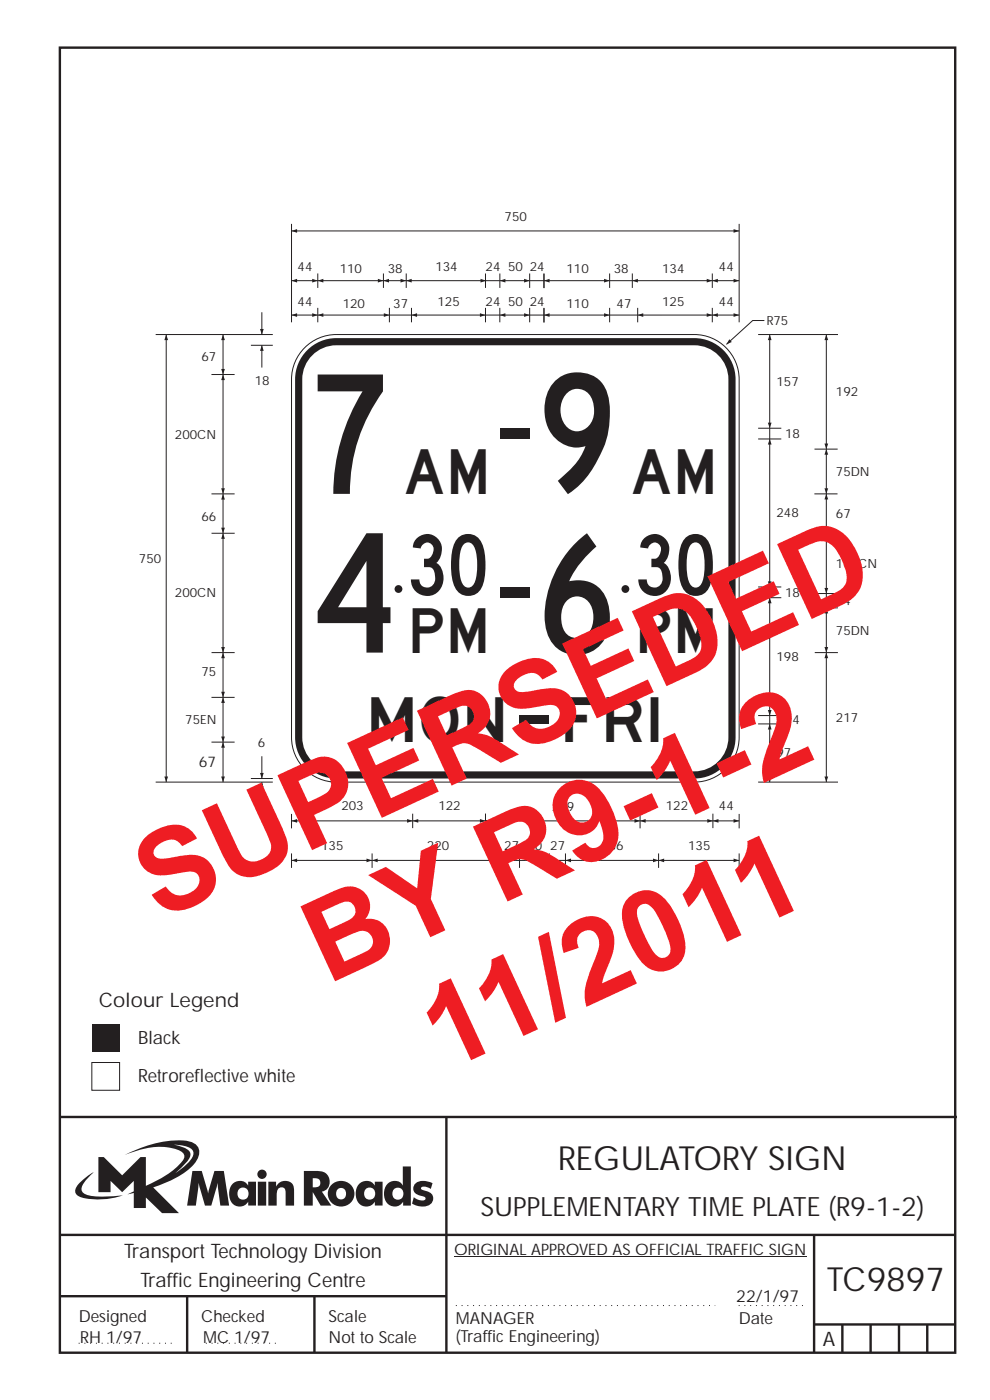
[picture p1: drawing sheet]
<svg xmlns="http://www.w3.org/2000/svg" width="210mm" height="297mm" viewBox="0 0 210 297" stroke-linecap="round" stroke-linejoin="round" font-family="sans-serif">
<g fill="none" stroke="#231f20" stroke-width=".51">
<path d="M12.7 10.1h189.9v276.9h-189.9zM12.7 237h190.3M94.7 236.9v50.1M12.7 262h190M12.7 275h82M39.7 275v12M66.7 275v12M172.7 262v25M172.7 281h30M178.7 281v6M184.7 281v6M190.7 281v6"/>
<path d="M196.7 281v6"/>
</g>
<path d="M96.7 277h55M156.7 277h14M16.7 285h20.3M43.7 285h15" fill="none" stroke="#231f20" stroke-width=".21" stroke-dasharray=".2 1" stroke-linecap="butt"/>
<path d="M36.9 242.8a5.8 5.8 0 0 1 3.8 1.1 1.58 1.58 0 0 1-.2 2.1l-1.1 1.2-2.2 1.7 .9-.8a6.4 6.4 0 0 0 2.3-3.2 2.42 2.42 0 0 0-2.2-1.7zM20.9 245.5v7.4h2.6v-2.4l2.4 2.4 2.5-2.4v2.3l-1.4 .6 1.4-.3v3.2h2.5v-2.2l3.5 3.3h3.6l-5.5-5.5a20.1 20.1 0 0 0 8.6-4.9 3.1 3.1 0 0 0 .8-3.8 3.9 3.9 0 0 0-3.1-1.2 25.2 25.2 0 0 0-12.4 3 16.2 16.2 0 0 1 11.2-1.1 1.56 1.56 0 0 1 1.4 1.9 17.8 17.8 0 0 1-8.1 5.8v-6.1h-1.1l-3.9 3.9-3.9-3.9zM16.9 250.9a1.81 1.81 0 0 0-.6 2.6 10 10 0 0 0 5.8 .9l2-.2 2-.6a22.2 22.2 0 0 1-7.7-.1 1.33 1.33 0 0 1-.8-2.2l.9-1.3 1.4-1.3-1.4 .9zM66.3 250a1.13 1.13 0 0 1 1.3 .1 1.13 1.13 0 0 1 .3 1.2 1.26 1.26 0 0 1-1.6 .6zM64.5 248.4v7.4h1.8v-2.9l1.7 2.9h2.3l-2-3a2.25 2.25 0 0 0 1.6-2.7 2.25 2.25 0 0 0-2.6-1.7zM69.6 253.3a2.8 2.8 0 0 0 5.6 0 2.8 2.8 0 0 0-5.6 0zM71.7 252.3a1.15 1.15 0 0 1 1.7 1 1.15 1.15 0 0 1-1.7 1 1.47 1.47 0 0 1 0-2zM76.3 251.1a3.2 3.2 0 0 0 .4 4.6 2.13 2.13 0 0 0 2.8-.7v.8h1.7v-5.1h-1.7v.9a2.06 2.06 0 0 0-3.2-.5zM77.7 252.2a1.23 1.23 0 0 1 1.7 .3 1.23 1.23 0 0 1-.3 1.7 1.23 1.23 0 0 1-1.7-.2 1.55 1.55 0 0 1 .3-1.8zM85.4 247.5l.1 4.1a2.16 2.16 0 0 0-2.4-1 2.16 2.16 0 0 0-1.6 2 2.52 2.52 0 0 0 2.7 3.3 2.12 2.12 0 0 0 1.3-.9v.8h1.7v-8.3zM83.7 252.2a1.24 1.24 0 0 1 1.9 1.1 1.24 1.24 0 0 1-1.9 1 1.47 1.47 0 0 1 0-2.1zM88.2 251a1.52 1.52 0 0 0-.4 1.7 1.52 1.52 0 0 0 1.4 1 .97 .97 0 0 1 1.1 .6 1.3 1.3 0 0 1-1.8 .1l-.7-.4-.4 1.4a3.8 3.8 0 0 0 3.9 .1 1.56 1.56 0 0 0 .5-1.7 1.56 1.56 0 0 0-1.3-1.1 1.24 1.24 0 0 1-1.2-.6 1.2 1.2 0 0 1 1.7-.1l.4 .3 .4-1.3a3.7 3.7 0 0 0-3.6 0zM40.8 248.4l-1.1 7.4h1.8l.6-4.8 1.4 4.8h1.3l1.4-4.8 .5 4.8h1.9l-1.1-7.4h-2l-1.4 4.8-1.3-4.8zM49.4 251.1a3.2 3.2 0 0 0 .4 4.6 2.12 2.12 0 0 0 2.9-.7v.8h1.6v-5.1h-1.7v.9a2.06 2.06 0 0 0-3.2-.5zM50.8 252.2a1.25 1.25 0 0 1 1.9 1 1.25 1.25 0 0 1-1.9 1.1 1.48 1.48 0 0 1 0-2.1zM54.7 250.7v5.1h1.8v-5.1zM54.6 249.1a1 1 0 0 0 2 0 1 1 0 0 0-2 0zM56.9 250.7v5.1h1.8a5.4 5.4 0 0 1 .3-3.6 .91 .91 0 0 1 1.2-.2 .91 .91 0 0 1 .4 1.1v2.7h1.8v-2.9a2 2 0 0 0-1.4-2.4 2 2 0 0 0-2.4 1.2v-1z" fill-rule="evenodd" fill="#231f20"/>
<path d="M96.3 266.7h74.7" fill="none" stroke="#231f20" stroke-width=".21"/>
<path d="M19.5 225.4h5.9v5.9h-5.9z" fill-rule="evenodd" fill="#fff" stroke="#231f20" stroke-width=".21"/>
<g fill="#231f20">
<path d="M19.5 217.2h5.9v5.9h-5.9z" fill-rule="evenodd"/>
<path d="M65.2 74.3a8.7 8.7 0 0 1 6.1-2.6h76a8.8 8.8 0 0 1 8.7 8.8v75.9a8.8 8.8 0 0 1-8.7 8.8h-76a8.8 8.8 0 0 1-8.7-8.8v-75.9a8.7 8.7 0 0 1 2.6-6.2z" fill-rule="evenodd"/>
</g>
<path d="M65 73.4a9.5 9.5 0 0 1 6.3-2.4h76a9.5 9.5 0 0 1 9.5 9.5v75.9a9.5 9.5 0 0 1-9.5 9.5h-76a9.5 9.5 0 0 1-9.5-9.5v-75.9a9.5 9.5 0 0 1 3.2-7.1z" fill="none" stroke="#231f20" stroke-width=".21"/>
<path d="M66.6 75a7.2 7.2 0 0 1 4.7-1.7h76a7.2 7.2 0 0 1 7.2 7.2v75.9a7.2 7.2 0 0 1-7.2 7.3h-76a7.2 7.2 0 0 1-7.2-7.3v-75.9a7.2 7.2 0 0 1 2.5-5.5z" fill-rule="evenodd" fill="#fff"/>
<path d="M61.8 49h95" fill="none" stroke="#231f20" stroke-width=".21"/>
<g fill="#231f20">
<path d="M61.8 49l1.2-.4v.8z"/>
<path d="M155.6 48.6l1.2 .4-1.2 .4z"/>
<path d="M110.2 151.8h6.3v1.8h-6.3z" fill-rule="evenodd"/>
<path d="M106 90.9h6.4v2.2h-6.4z" fill-rule="evenodd"/>
<path d="M106 124.5h6.4v2.3h-6.4z" fill-rule="evenodd"/>
<circle cx="132.7" cy="125" r=".83"/>
<circle cx="84.5" cy="125" r=".83"/>
</g>
<path d="M162.1 68h-2.4l-5.6 5.1" fill="none" stroke="#231f20" stroke-width=".21"/>
<path d="M154.7 72l.5 .6-1.1 .5z" fill="#231f20"/>
<path d="M163.3 153.6v12.3" fill="none" stroke="#231f20" stroke-width=".21"/>
<g fill="#231f20">
<path d="M162.9 164.8h.8l-.4 1.1z"/>
<path d="M163.3 153.6l.4 1.2h-.8z"/>
</g>
<path d="M175.3 138.5v27.4" fill="none" stroke="#231f20" stroke-width=".21"/>
<g fill="#231f20">
<path d="M174.9 164.8h.8l-.4 1.1z"/>
<path d="M175.3 138.5l.4 1.1h-.8z"/>
</g>
<path d="M175.3 129v9.5" fill="none" stroke="#231f20" stroke-width=".21"/>
<g fill="#231f20">
<path d="M174.9 137.3h.8l-.4 1.2z"/>
<path d="M175.3 129l.4 1.1h-.8z"/>
</g>
<path d="M175.3 113.3v15.7" fill="none" stroke="#231f20" stroke-width=".21"/>
<g fill="#231f20">
<path d="M174.9 124.7h.8l-.4 1.2z"/>
<path d="M175.3 113.3l.4 1.1h-.8z"/>
</g>
<path d="M175.3 104.8v8.5" fill="none" stroke="#231f20" stroke-width=".21"/>
<g fill="#231f20">
<path d="M174.9 112.1h.8l-.4 1.2z"/>
<path d="M175.3 104.8l.4 1.2h-.8z"/>
</g>
<path d="M175.3 95.3v9.5" fill="none" stroke="#231f20" stroke-width=".21"/>
<g fill="#231f20">
<path d="M174.9 103.6h.8l-.4 1.2z"/>
<path d="M175.3 95.3l.4 1.2h-.8z"/>
</g>
<path d="M175.3 71v24.3" fill="none" stroke="#231f20" stroke-width=".21"/>
<g fill="#231f20">
<path d="M174.9 94.1h.8l-.4 1.2z"/>
<path d="M175.3 71l.4 1.2h-.8z"/>
</g>
<path d="M163.3 126.8v25" fill="none" stroke="#231f20" stroke-width=".21"/>
<g fill="#231f20">
<path d="M162.9 150.6h.8l-.4 1.2z"/>
<path d="M163.3 126.8l.4 1.2h-.8z"/>
</g>
<path d="M163.3 71v22.1M163.3 124.5v2.3M163.3 151.8v1.8" fill="none" stroke="#231f20" stroke-width=".21"/>
<g fill="#231f20">
<path d="M162.9 89.7h.8l-.4 1.2z"/>
<path d="M163.3 71l.4 1.2h-.8z"/>
</g>
<path d="M163.3 93.1v31.4" fill="none" stroke="#231f20" stroke-width=".21"/>
<g fill="#231f20">
<path d="M162.9 123.4h.8l-.4 1.1z"/>
<path d="M163.3 93.1l.4 1.2h-.8z"/>
</g>
<g fill="none" stroke="#231f20" stroke-width=".21">
<path d="M61.8 66.8h5.6M160.8 71h17M160.8 93.1h4.9M160.8 90.9h4.9M172.8 95.3h4.9M172.8 104.8h4.9M172.8 113.3h4.9M160.8 124.5h4.9M160.8 126.8h4.9M172.8 138.5h4.9M172.8 129h4.9M172.8 125.9h4.9"/>
<path d="M160.8 153.6h4.9M160.8 151.8h4.9M160.8 165.9h17"/>
</g>
<g fill="#231f20">
<path d="M61.8 66.8l1.2-.3v.7z"/>
<path d="M66.2 66.5l1.2 .3-1.2 .4z"/>
</g>
<path d="M61.8 59.6h5.6" fill="none" stroke="#231f20" stroke-width=".21"/>
<g fill="#231f20">
<path d="M61.8 59.6l1.2-.4v.7z"/>
<path d="M66.2 59.2l1.2 .4-1.2 .3z"/>
</g>
<path d="M81.3 59.6h4.8M82.6 66.8h4.7" fill="none" stroke="#231f20" stroke-width=".21"/>
<g fill="#231f20">
<path d="M81.3 59.6l1.2-.4v.7z"/>
<path d="M85 59.2l1.1 .4-1.1 .3z"/>
</g>
<path d="M103 59.6h3M103 66.8h9.4" fill="none" stroke="#231f20" stroke-width=".21"/>
<g fill="#231f20">
<path d="M106 66.8l1.2-.3v.7z"/>
<path d="M111.2 66.5l1.2 .3-1.2 .4z"/>
</g>
<path d="M106 59.6h6.4" fill="none" stroke="#231f20" stroke-width=".21"/>
<g fill="#231f20">
<path d="M106 59.6l1.2-.4v.7z"/>
<path d="M111.2 59.2l1.2 .4-1.2 .3z"/>
</g>
<path d="M115.4 66.8h13.9" fill="none" stroke="#231f20" stroke-width=".21"/>
<g fill="#231f20">
<path d="M115.4 66.8l1.2-.3v.7z"/>
<path d="M128.1 66.5l1.2 .3-1.2 .4z"/>
</g>
<path d="M115.4 59.6h13.9" fill="none" stroke="#231f20" stroke-width=".21"/>
<g fill="#231f20">
<path d="M115.4 59.6l1.2-.4v.7z"/>
<path d="M128.1 59.2l1.2 .4-1.2 .3z"/>
</g>
<path d="M112.4 59.6h3M129.3 59.6h4.8M67.4 66.8h15.2M112.4 66.8h3M129.3 66.8h6" fill="none" stroke="#231f20" stroke-width=".21"/>
<g fill="#231f20">
<path d="M67.4 66.8l1.2-.3v.7z"/>
<path d="M81.4 66.5l1.2 .3-1.2 .4z"/>
</g>
<path d="M67.4 59.6h13.9" fill="none" stroke="#231f20" stroke-width=".21"/>
<g fill="#231f20">
<path d="M67.4 59.6l1.2-.4v.7z"/>
<path d="M80.2 59.2l1.1 .4-1.1 .3z"/>
</g>
<path d="M151.1 66.8h5.7" fill="none" stroke="#231f20" stroke-width=".21"/>
<g fill="#231f20">
<path d="M151.1 66.8l1.2-.3v.7z"/>
<path d="M155.6 66.5l1.2 .3-1.2 .4z"/>
</g>
<path d="M151.1 59.6h5.7" fill="none" stroke="#231f20" stroke-width=".21"/>
<g fill="#231f20">
<path d="M151.1 59.6l1.2-.4v.7z"/>
<path d="M155.6 59.2l1.2 .4-1.2 .3z"/>
</g>
<path d="M151.1 66.8h-15.8" fill="none" stroke="#231f20" stroke-width=".21"/>
<g fill="#231f20">
<path d="M135.3 66.8l1.2-.3v.7z"/>
<path d="M149.9 66.5l1.2 .3-1.2 .4z"/>
</g>
<path d="M134.1 59.6h17" fill="none" stroke="#231f20" stroke-width=".21"/>
<g fill="#231f20">
<path d="M134.1 59.6l1.2-.4v.7z"/>
<path d="M149.9 59.2l1.2 .4-1.2 .3z"/>
</g>
<path d="M87.3 66.8h15.7" fill="none" stroke="#231f20" stroke-width=".21"/>
<g fill="#231f20">
<path d="M87.3 66.8l1.2-.3v.7z"/>
<path d="M101.8 66.5l1.2 .3-1.2 .4z"/>
</g>
<path d="M86.1 59.6h17" fill="none" stroke="#231f20" stroke-width=".21"/>
<g fill="#231f20">
<path d="M86.1 59.6l1.2-.4v.7z"/>
<path d="M101.9 59.2l1.2 .4-1.2 .3z"/>
</g>
<g fill="none" stroke="#231f20" stroke-width=".21">
<path d="M61.8 47.5v20.9M67.4 58v3.1M81.3 58v3.1M86.2 58v3.1M103 58v3.1M106 58v3.1M112.4 58v3.1M115.4 58v3.1M129.3 58v3.1M134.1 58v3.1M151.1 58v3.1M156.8 47.5v20.9"/>
<path d="M35.3 71v94.9M67.4 65.3v3.1M82.6 65.3v3.1M87.3 65.3v3.1M103 65.3v3.1M106 65.3v3.1M112.4 65.3v3.1M115.4 65.3v3.1M129.3 65.3v3.1M135.3 65.3v3.1M151.1 65.3v3.1"/>
</g>
<g fill="#231f20">
<path d="M34.9 164.8h.8l-.4 1.1z"/>
<path d="M35.3 71l.4 1.2h-.8z"/>
</g>
<path d="M33 71h24.9M53.2 73.3h4.7M33 165.9h24.9M53.2 165.2h4.7M55.5 160.4v4.8" fill="none" stroke="#231f20" stroke-width=".21"/>
<path d="M55.2 164h.7l-.4 1.2z" fill="#231f20"/>
<path d="M55.5 66.3v4.7" fill="none" stroke="#231f20" stroke-width=".21"/>
<path d="M55.2 69.8h.7l-.4 1.2z" fill="#231f20"/>
<path d="M55.5 165.9v4.8" fill="none" stroke="#231f20" stroke-width=".21"/>
<path d="M55.5 165.9l.4 1.2h-.7z" fill="#231f20"/>
<path d="M55.5 73.3v4.7" fill="none" stroke="#231f20" stroke-width=".21"/>
<path d="M55.5 73.3l.4 1.1h-.7z" fill="#231f20"/>
<path d="M47.3 157.5v8.4" fill="none" stroke="#231f20" stroke-width=".21"/>
<g fill="#231f20">
<path d="M46.9 164.8h.8l-.4 1.1z"/>
<path d="M47.3 157.5l.4 1.1h-.8z"/>
</g>
<path d="M47.3 138.5v9.5" fill="none" stroke="#231f20" stroke-width=".21"/>
<g fill="#231f20">
<path d="M46.9 146.8h.8l-.4 1.2z"/>
<path d="M47.3 138.5l.4 1.1h-.8z"/>
</g>
<path d="M47.3 79.5v25.3" fill="none" stroke="#231f20" stroke-width=".21"/>
<g fill="#231f20">
<path d="M46.9 103.6h.8l-.4 1.2z"/>
<path d="M47.3 79.5l.4 1.1h-.8z"/>
</g>
<path d="M47.3 71v8.5" fill="none" stroke="#231f20" stroke-width=".21"/>
<g fill="#231f20">
<path d="M46.9 78.3h.8l-.4 1.2z"/>
<path d="M47.3 71l.4 1.2h-.8z"/>
</g>
<path d="M47.3 104.8v8.3" fill="none" stroke="#231f20" stroke-width=".21"/>
<g fill="#231f20">
<path d="M46.9 112h.8l-.4 1.1z"/>
<path d="M47.3 104.8l.4 1.2h-.8z"/>
</g>
<path d="M47.3 113.1v25.4" fill="none" stroke="#231f20" stroke-width=".21"/>
<g fill="#231f20">
<path d="M46.9 137.3h.8l-.4 1.2z"/>
<path d="M47.3 113.1l.4 1.2h-.8z"/>
</g>
<path d="M47.3 148v9.5" fill="none" stroke="#231f20" stroke-width=".21"/>
<g fill="#231f20">
<path d="M46.9 156.3h.8l-.4 1.2z"/>
<path d="M47.3 148l.4 1.1h-.8z"/>
</g>
<path d="M44.9 79.5h4.9M44.9 104.8h4.9M44.9 113.1h4.9M44.9 138.5h4.9M44.9 148h4.9M44.9 157.5h4.9M61.8 174.2h25.7" fill="none" stroke="#231f20" stroke-width=".21"/>
<g fill="#231f20">
<path d="M61.8 174.2l1.2-.4v.8z"/>
<path d="M86.4 173.8l1.1 .4-1.1 .4z"/>
</g>
<path d="M61.8 182.5h17.1" fill="none" stroke="#231f20" stroke-width=".21"/>
<g fill="#231f20">
<path d="M61.8 182.5l1.2-.3v.7z"/>
<path d="M77.8 182.2l1.1 .3-1.1 .4z"/>
</g>
<path d="M151.2 174.2h5.6" fill="none" stroke="#231f20" stroke-width=".21"/>
<g fill="#231f20">
<path d="M151.2 174.2l1.2-.4v.8z"/>
<path d="M155.6 173.8l1.2 .4-1.2 .4z"/>
</g>
<path d="M139.7 182.5h17.1" fill="none" stroke="#231f20" stroke-width=".21"/>
<g fill="#231f20">
<path d="M139.7 182.5l1.2-.3v.7z"/>
<path d="M155.6 182.2l1.2 .3-1.2 .4z"/>
</g>
<path d="M87.5 174.2h15.5" fill="none" stroke="#231f20" stroke-width=".21"/>
<g fill="#231f20">
<path d="M87.5 174.2l1.2-.4v.8z"/>
<path d="M101.8 173.8l1.2 .4-1.2 .4z"/>
</g>
<path d="M135.8 174.2h15.4" fill="none" stroke="#231f20" stroke-width=".21"/>
<g fill="#231f20">
<path d="M135.8 174.2l1.2-.4v.8z"/>
<path d="M150 173.8l1.2 .4-1.2 .4z"/>
</g>
<path d="M78.9 182.5h27.9" fill="none" stroke="#231f20" stroke-width=".21"/>
<g fill="#231f20">
<path d="M78.9 182.5l1.2-.3v.7z"/>
<path d="M105.6 182.2l1.2 .3-1.2 .4z"/>
</g>
<path d="M103 174.2h32.8M106.8 182.5h13.2" fill="none" stroke="#231f20" stroke-width=".21"/>
<g fill="#231f20">
<path d="M103 174.2l1.2-.4v.8z"/>
<path d="M134.6 173.8l1.2 .4-1.2 .4z"/>
</g>
<path d="M120 182.5h19.7" fill="none" stroke="#231f20" stroke-width=".21"/>
<g fill="#231f20">
<path d="M120 182.5l1.1-.3v.7z"/>
<path d="M138.5 182.2l1.2 .3-1.2 .4z"/>
</g>
<g fill="none" stroke="#231f20" stroke-width=".21">
<path d="M61.8 172.7v3M87.5 172.6v3.1M103 172.6v3.1M135.8 172.7v3M151.2 172.6v3.1M156.8 172.7v3M61.8 181.1v3M78.9 181.1v3M106.8 181.1v3M110.2 181.1v3M116.5 181.1v3M120 181.1v3"/>
<path d="M139.7 181.1v3M156.8 181.1v3"/>
</g>
<g font-size="25.3" fill="#231f20">
<text x="67.4" y="104.8">7</text>
<text x="115.5" y="104.8">9</text>
<text x="67.4" y="138.5">4</text>
<text x="115.5" y="138.5">6</text>
</g>
<g font-size="24.4" fill="#ee1d23">
<text x="33.8" y="195.4" transform="rotate(-25 33.8 195.4)">SUPERSEDED</text>
<text x="69.5" y="208.9" transform="rotate(-25 69.5 208.9)">BY R9-1-2</text>
<text x="94.3" y="227.6" transform="rotate(-25 94.3 227.6)">11/2011</text>
</g>
<g font-size="12.7" fill="#231f20">
<text x="87.2" y="126.2">30</text>
<text x="135.4" y="126.2">30</text>
</g>
<g font-size="9.5" fill="#231f20">
<text x="86.1" y="104.8">AM</text>
<text x="134.2" y="104.8">AM</text>
<text x="87.6" y="138.5">PM</text>
<text x="135.8" y="138.5">PM</text>
<text x="78.8" y="157.5">MON</text>
<text x="120" y="157.5">FRI</text>
</g>
<g font-size="7.1" fill="#231f20">
<text x="118.4" y="248.2">REGULATORY SIGN</text>
<text x="175.4" y="274">TC9897</text>
</g>
<text font-size="5.6" fill="#231f20" x="101.9" y="258">SUPPLEMENTARY TIME PLATE (R9-1-2)</text>
<g font-size="4.2" fill="#231f20">
<text x="21" y="213.7">Colour Legend</text>
<text x="26.4" y="267">Transport Technology Division</text>
<text x="29.8" y="273.1">Traffic Engineering Centre</text>
<text x="174.5" y="285.5">A</text>
</g>
<g font-size="3.9" fill="#231f20">
<text x="29.3" y="221.4">Black</text>
<text x="29.3" y="229.6">Retroreflective white</text>
</g>
<g font-size="3.5" fill="#231f20">
<text x="16.7" y="280.4">Designed</text>
<text x="42.7" y="280.4">Checked</text>
<text x="69.7" y="280.4">Scale</text>
<text x="96.7" y="281">MANAGER</text>
<text x="156.2" y="276.1">22/1/97</text>
<text x="156.7" y="281">Date</text>
<text x="17" y="284.8">RH 1/97</text>
<text x="43.1" y="284.8">MC 1/97</text>
<text x="69.7" y="285">Not to Scale</text>
<text x="96.7" y="284.7">(Traffic Engineering)</text>
</g>
<text font-size="3.4" fill="#231f20" x="96.3" y="266.3">ORIGINAL APPROVED AS OFFICIAL TRAFFIC SIGN</text>
<text font-size="3.1" fill="#231f20" x="42.2" y="162.8">67</text>
<g font-size="2.7" fill="#231f20">
<text x="107" y="47">750</text>
<text x="63.1" y="57.5">44</text>
<text x="72.1" y="57.9">110</text>
<text x="82.2" y="57.9">38</text>
<text x="92.3" y="57.5">134</text>
<text x="103" y="57.5">24</text>
<text x="107.8" y="57.5">50</text>
<text x="112.4" y="57.5">24</text>
<text x="120.2" y="57.9">110</text>
<text x="130.2" y="57.9">38</text>
<text x="140.5" y="57.9">134</text>
<text x="152.5" y="57.5">44</text>
<text x="63.1" y="64.8">44</text>
<text x="72.7" y="65.2">120</text>
<text x="83.4" y="65.2">37</text>
<text x="92.8" y="64.8">125</text>
<text x="103" y="64.8">24</text>
<text x="107.8" y="64.8">50</text>
<text x="112.4" y="64.8">24</text>
<text x="120.2" y="65.2">110</text>
<text x="130.8" y="65.2">47</text>
<text x="140.5" y="64.8">125</text>
<text x="152.5" y="64.8">44</text>
<text x="162.6" y="68.9">R75</text>
<text x="42.7" y="76.7">67</text>
<text x="54" y="81.6">18</text>
<text x="164.7" y="81.8">157</text>
<text x="177.3" y="84">192</text>
<text x="37.1" y="93.1">200CN</text>
<text x="166.6" y="92.9">18</text>
<text x="177.3" y="101">75DN</text>
<text x="42.7" y="110.5">66</text>
<text x="164.7" y="109.8">248</text>
<text x="177.3" y="110">67</text>
<text x="29.5" y="119.4">750</text>
<text x="177.3" y="120.5">100CN</text>
<text x="37.1" y="126.8">200CN</text>
<text x="166.6" y="126.6">18</text>
<text x="177.3" y="128.4">24</text>
<text x="177.3" y="134.7">75DN</text>
<text x="42.7" y="143.4">75</text>
<text x="164.7" y="140.2">198</text>
<text x="39.3" y="153.7">75EN</text>
<text x="166.6" y="153.7">14</text>
<text x="177.3" y="153.2">217</text>
<text x="54.7" y="158.5">6</text>
<text x="164.7" y="160.7">97</text>
<text x="72.4" y="171.9">203</text>
<text x="93" y="171.9">122</text>
<text x="117.1" y="172">259</text>
<text x="141.2" y="171.9">122</text>
<text x="152.5" y="171.9">44</text>
<text x="68.1" y="180.3">135</text>
<text x="90.6" y="180.3">220</text>
<text x="107" y="180.3">27</text>
<text x="111.9" y="180.3">50</text>
<text x="116.7" y="180.3">27</text>
<text x="127.6" y="180.4">156</text>
<text x="146" y="180.3">135</text>
</g>
</svg>
